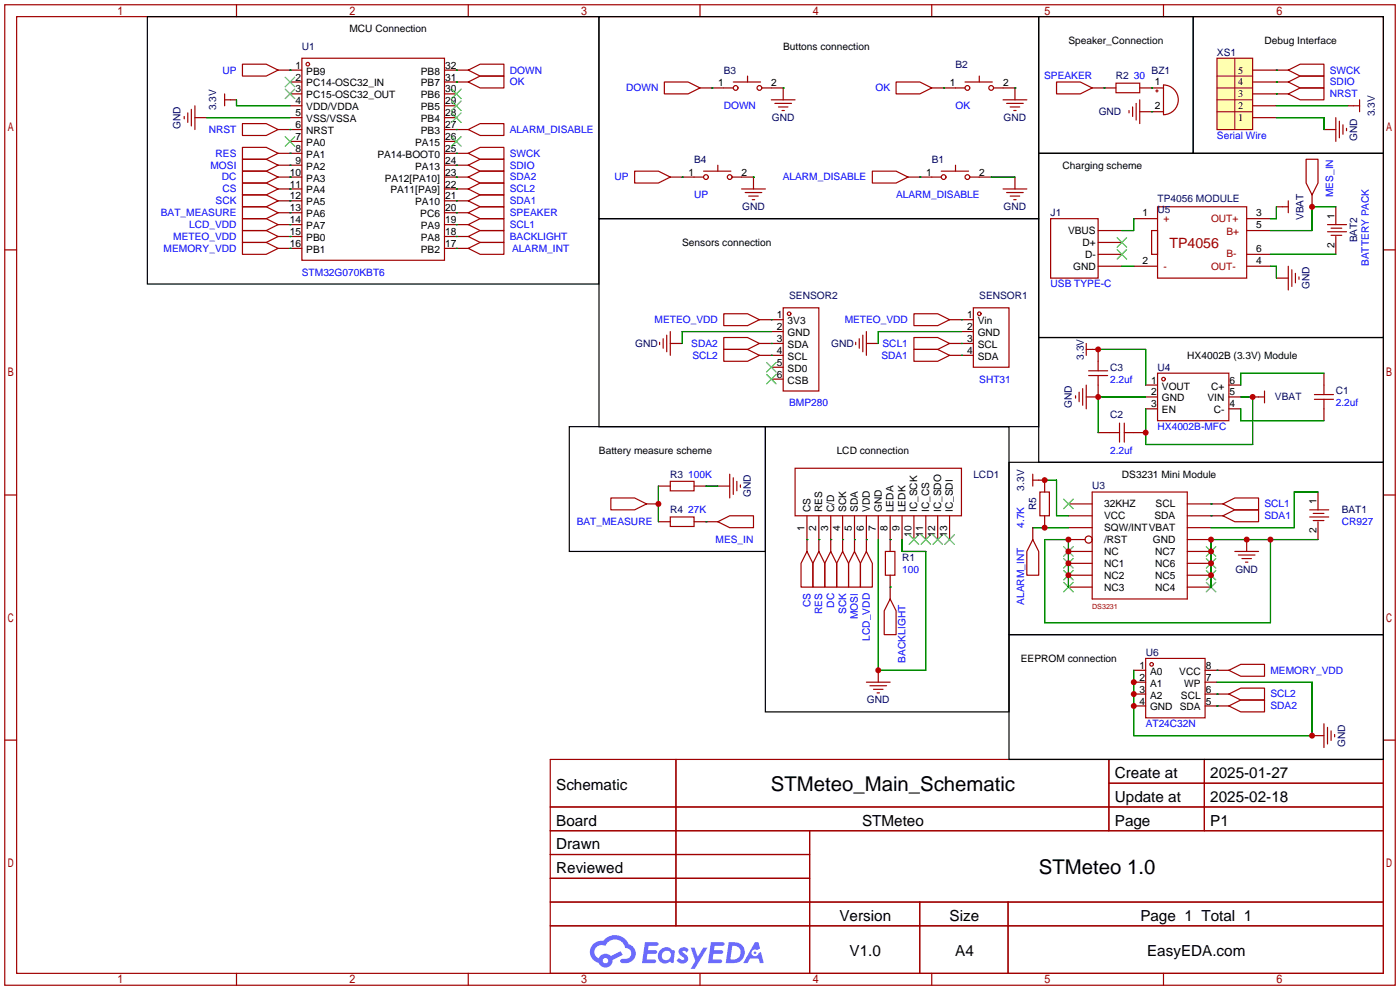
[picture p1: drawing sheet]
<svg xmlns="http://www.w3.org/2000/svg" width="299mm" height="212mm" viewBox="0 0 299 212" stroke-linecap="round" stroke-linejoin="round" font-family="sans-serif">
<g fill="none" stroke="#a10000" stroke-width=".25">
<path d="M1 1h297.2v209.6h-297.2zM3.6 3.6h292.1v204.4h-292.1zM50.5 1v2.6M100.1 1v2.6M149.6 1v2.6M199.1 1v2.6M248.7 1v2.6M1 53.4h2.6M295.7 53.4h2.5M1 105.8h2.6M295.7 105.8h2.5M1 158.2h2.6"/>
<path d="M295.7 158.2h2.5M117.6 162.3h178.1v45.7h-178.1zM117.6 172.5h178.1M117.6 177.5h178.1M144.5 162.3v35.6M173 177.5v30.5M237 162.3v15.2M237 167.4h58.7M257.4 162.3v15.2M117.6 182.6h55.4M117.6 192.8h178.1M117.6 187.7h55.4"/>
<path d="M117.6 197.9h178.1M196.6 192.8v15.2M215.4 192.8v15.2M50.5 208v2.6M100.1 208v2.6M149.6 208v2.6M199.1 208v2.6M248.7 208v2.6"/>
</g>
<g fill="#5487ff">
<path d="M145.3 202.7a1.3 1.3 0 0 1 1.9 .3l-.4 .6a.54 .54 0 0 0-.9-.2l.1 .2a1.34 1.34 0 0 1 .9 1.8 1.47 1.47 0 0 1-2.3-.1l.5-.6 .8 .5a.31 .31 0 0 0 .4-.3 .31 .31 0 0 0-.3-.4 1.12 1.12 0 0 1-.7-1.8z"/>
<path d="M147.6 202.5h.9l.6 2 1.2-2h.9l-2.7 4.6h-.9l1-1.7z"/>
<path d="M137.8 201.4h1.7a1.31 1.31 0 0 1 1.2 .2 .4 .4 0 0 1-.3 .5l-1.8 .1-.1 .9h1.6a.4 .4 0 0 1 .4 .4 .4 .4 0 0 1-.5 .4h-1.6l-.2 1.2h1.4a.46 .46 0 0 1 .5 0 .46 .46 0 0 1 .1 .5l-.4 .2h-2.6z"/>
<path d="M151.9 201.4h1.7a1.32 1.32 0 0 1 1.2 .2 .39 .39 0 0 1-.3 .5l-1.8 .1-.1 .9h1.6a.4 .4 0 0 1 .4 .4 .4 .4 0 0 1-.4 .4h-1.7l-.2 1.2h1.4a.46 .46 0 0 1 .5 0 .46 .46 0 0 1 .1 .5l-.4 .2h-2.6z"/>
<path d="M161.3 201.4h.8l.3 1.3-.6 .4a.75 .75 0 0 0-1.1 .3 .75 .75 0 0 0 .5 1 .75 .75 0 0 0 .9-.7l.5-.2 .6 2.3h-.8l-.3-.9h-1.8l-.5 .9h-1z"/>
<path d="M155.7 201.4l-.6 4.4h1.5a2.27 2.27 0 0 0 2.6-2.2 2.27 2.27 0 0 0-2.7-2.2zM156.5 202.1a1.5 1.5 0 0 1 1.8 1.6 1.5 1.5 0 0 1-1.9 1.4h-.3z"/>
<path d="M141.2 203a1.6 1.6 0 0 0-.3 2.3 1.6 1.6 0 0 0 2.3 .2l.7 .3 .3-2.4-.1-.3-.5-.1a1.58 1.58 0 0 0-2.4 0zM141.8 203.5a.98 .98 0 0 1 1.6 .4 .98 .98 0 0 1-1.1 1.3 .94 .94 0 0 1-.9-.7 .94 .94 0 0 1 .4-1z"/>
<path d="M126.8 201.8a2.37 2.37 0 0 0 1.1 4 1.54 1.54 0 0 0 1.8 1 1.54 1.54 0 0 0 1.2-1.6l2.2-1.1-.5-.8-2 1a1.57 1.57 0 0 0-2.7 .5 1.5 1.5 0 0 1-.7-2.1 1.5 1.5 0 0 1 2.2-.5 2.23 2.23 0 0 1 2.3-1.4 2.23 2.23 0 0 1 2 1.8 1.16 1.16 0 0 1 1.2 1.1 1.16 1.16 0 0 1-1.1 1.2h-.7a.47 .47 0 0 0-.5 .4 .47 .47 0 0 0 .4 .5 2.17 2.17 0 0 0 2.5-.9 2.17 2.17 0 0 0-.3-2.7l-.8-.4a3.2 3.2 0 0 0-5.5-.7l-1.1 .1zM128.8 205.3a.6 .6 0 0 1 1.2 0 .6 .6 0 0 1-1.2 0z"/>
<circle cx="161.4" cy="203.6" r=".28"/>
</g>
<g fill="none" stroke="#a10000" stroke-width=".25">
<path d="M64.5 12.4h30.5v43.2h-30.5zM154.7 18.8h2M156.7 17.5h5.9M159.8 16.3v1.2M162.8 18.8h2M204.2 18.8h2M206.2 17.5h5.9M209.3 16.3v1.2M212.3 18.8h2.1M51.8 34h5.1l2.5 1.3-2.5 1.3h-5.1zM51.8 36.6h5.1l2.5 1.2-2.5 1.3h-5.1zM51.8 39.1h5.1l2.5 1.3-2.5 1.3h-5.1z"/>
<path d="M51.8 31.5h5.1l2.5 1.3-2.5 1.2h-5.1zM148.3 37.8h2.1M150.4 36.6h5.8M153.4 35.3v1.3M156.5 37.8h2M199.1 37.8h2.1M201.2 36.6h5.8M204.2 35.3v1.3M207.3 37.8h2M51.8 41.7h5.1l2.5 1.2-2.5 1.3h-5.1zM51.8 46.7h5.1l2.5 1.3-2.5 1.3h-5.1zM100.1 50.5l2.5-1.2h5.1v2.5h-5.1z"/>
<path d="M224.5 46.7h10.2v12.7h-10.2zM246.1 49.3h1.3v5.1h-1.3zM247.4 44.2h19v15.2h-19zM274.1 44.2h1.2M275.3 42.9v2.6M275.3 56.9v5.1M276.1 57.7v3.5M276.9 58.4v2.1M277.6 59.2v.5M283.7 49.5h4.1M283.7 48h4.1M284.5 50.3h2.3"/>
<path d="M284.5 48.8h2.3M167.4 65.8h7.6v17.8h-7.6zM208 65.8h7.6v12.7h-7.6zM247.4 79.8h15.2v10.1h-15.2zM269 84.8h1.3M270.3 83.6v2.5M169.9 100.1h35.6v10.1h-35.6zM172.5 117.9l1.2 2.5v5.1h-2.5v-5.1zM175 117.9l1.3 2.5v5.1h-2.6v-5.1zM177.5 117.9l1.3 2.5v5.1h-2.5v-5.1zM180.1 117.9l1.3 2.5v5.1h-2.6v-5.1zM182.6 117.9l1.3 2.5v5.1h-2.5v-5.1z"/>
<path d="M185.2 117.9l1.2 2.5v5.1h-2.5v-5.1zM220.7 101.3v2.6M220.7 102.6h1.3M233.4 105.2h20.3v22.8h-20.3zM261.4 110.2l2.5-1.2h5.1v2.5h-5.1zM261.4 107.7l2.5-1.3h5.1v2.6h-5.1zM263.9 117.9h5.1M264.7 118.6h3.5M265.4 119.4h2.1M279.9 109h4.1M279.9 110.5h4.1M280.7 109.7h2.3"/>
<path d="M280.7 111.3h2.3M266.2 120.1h.5M185.2 145.8h5M185.9 146.6h3.6M186.7 147.3h2M187.5 148.1h.5"/>
<circle cx="65.8" cy="13.7" r=".38"/>
<circle cx="157.2" cy="18.8" r=".51"/>
<circle cx="162.3" cy="18.8" r=".51"/>
<circle cx="206.8" cy="18.8" r=".51"/>
<circle cx="211.8" cy="18.8" r=".51"/>
<circle cx="150.9" cy="37.8" r=".51"/>
<circle cx="156" cy="37.8" r=".51"/>
<circle cx="201.7" cy="37.8" r=".51"/>
<circle cx="206.8" cy="37.8" r=".51"/>
<circle cx="168.7" cy="67.1" r=".38"/>
<circle cx="209.3" cy="67.1" r=".38"/>
<circle cx="248.7" cy="81" r=".38"/>
</g>
<g fill="none" stroke="#870000" stroke-width=".25">
<path d="M62 15h2.5M62 17.5h2.5M95 15h2.5M95 17.5h2.5M152.1 18.8h2.6M164.8 18.8h2.6M201.7 18.8h2.5M214.4 18.8h2.5M59.4 32.8h5.1M59.4 35.3h5.1M59.4 37.8h5.1M62 20.1h2.5"/>
<path d="M62 22.6h2.5M62 25.1h2.5M62 27.7h2.5M62 30.2h2.5M95 20.1h2.5M95 22.6h2.5M95 25.1h2.5M95 27.7h2.5M95 30.2h2.5M95 32.8h2.5M95 35.3h2.5M95 37.8h2.5"/>
<path d="M145.8 37.8h2.5M158.5 37.8h2.5M196.6 37.8h2.5M209.3 37.8h2.5M59.4 40.4h5.1M59.4 42.9h5.1M59.4 48h5.1M62 45.5h2.5M62 50.5h2.5M62 53.1h2.5M95 40.4h2.5M95 42.9h2.5"/>
<path d="M95 45.5h2.5M95 48h2.5M95 50.5h5.1M95 53.1h2.5M234.7 56.9h5.1M234.7 49.3h5.1M234.7 54.4h5.1M234.7 51.8h5.1M242.3 46.7h5.1M242.3 56.9h5.1M266.4 46.7h5.1M266.4 56.9h5.1"/>
<path d="M266.4 49.3h5.1M266.4 54.4h5.1M272.8 44.2h1.3M272.8 59.4h2.5M285.5 44.2v3.8M285.5 50.5v3.9M164.8 68.3h2.6M164.8 70.9h2.6M164.8 73.4h2.6M164.8 75.9h2.6M164.8 78.5h2.6M205.5 68.3h2.5"/>
<path d="M205.5 70.9h2.5M205.5 73.4h2.5M205.5 75.9h2.5M164.8 81h2.6M244.9 82.3h2.5M244.9 84.8h2.5M244.9 87.4h2.5M262.6 82.3h2.6M262.6 84.8h2.6M262.6 87.4h2.6M267.7 84.8h1.3M172.5 110.2v7.7"/>
<path d="M175 110.2v7.7M177.5 110.2v7.7M180.1 110.2v7.7M182.6 110.2v7.7M185.2 110.2v7.7M187.7 110.2v5.1M190.2 110.2v5.1M192.8 110.2v5.1M195.3 110.2v5.1M197.9 110.2v5.1M200.4 110.2v5.1M202.9 110.2v5.1"/>
<path d="M222 102.6h1.3M228.3 107.7h5.1M228.3 110.2h5.1M228.3 115.3h3.6M228.3 112.8h5.1M228.3 117.9h5.1M253.7 107.7h7.7M253.7 110.2h7.7M253.7 115.3h5.1M253.7 112.8h5.1M253.7 117.9h5.1M266.4 115.3v2.6"/>
<path d="M281.7 105.2v3.8M281.7 111.5v3.8M228.3 120.4h5.1M228.3 122.9h5.1M228.3 125.5h5.1M253.7 120.4h5.1M253.7 122.9h5.1M253.7 125.5h5.1M187.7 143.3v2.5"/>
<circle cx="232.7" cy="115.3" r=".76"/>
</g>
<g fill="none" stroke="#3c3" stroke-width=".25">
<path d="M61 16.5l2 2M61 19.1l2 2M63 16.5l-2 2M63 19.1l-2 2M96.5 19.1l2.1 2M98.6 19.1l-2.1 2M61 29.2l2 2M63 29.2l-2 2M96.5 29.2l2.1 2M96.5 24.1l2.1 2.1M96.5 21.6l2.1 2M98.6 29.2l-2.1 2"/>
<path d="M98.6 24.1l-2.1 2.1M98.6 21.6l-2.1 2M238.8 50.8l2 2M238.8 53.3l2 2.1M240.8 50.8l-2 2M240.8 53.3l-2 2.1M163.8 77.5l2.1 2M165.9 77.5l-2.1 2M163.8 80l2.1 2M165.9 80l-2.1 2M194.3 114.3l2 2M196.3 114.3l-2 2"/>
<path d="M196.8 114.3l2.1 2M198.9 114.3l-2.1 2M199.4 114.3l2 2M201.4 114.3l-2 2M201.9 114.3l2.1 2M204 114.3l-2.1 2M227.3 106.7l2.1 2M227.3 116.8l2.1 2.1M227.3 119.4l2.1 2M229.4 106.7l-2.1 2M229.4 116.8l-2.1 2.1M229.4 119.4l-2.1 2"/>
<path d="M257.8 119.4l2 2M257.8 116.8l2 2.1M259.8 119.4l-2 2M259.8 116.8l-2 2.1M227.3 121.9l2.1 2.1M227.3 124.5l2.1 2M229.4 121.9l-2.1 2.1M229.4 124.5l-2.1 2M257.8 124.5l2 2M257.8 121.9l2 2.1M259.8 124.5l-2 2M259.8 121.9l-2 2.1"/>
</g>
<g fill="none" stroke="#008700" stroke-width=".25">
<path d="M62 35.3h.1M62 37.8h.1M62 32.8h.1M62 40.4h.1M62 42.9h.1M62 48h.1M97.5 50.5h.1M239.8 56.9h2.5M242.3 46.7v2.6h-2.5M271.5 56.9h1.3v2.5M271.5 54.4h14M272.8 44.2v2.5h-1.3"/>
<path d="M285.5 44.2h-5.1v5.1h-8.9M172.5 115.3h.1M175 115.3h.1M177.5 115.3h.1M180.1 115.3h.1M182.6 115.3h.1M185.2 115.3h.1M187.7 115.3v28h10.2v-25.4h-5.1v-2.6M223.3 102.6h2.5v7.6h2.5M258.8 110.2h.1M258.8 107.7h.1M271.5 115.3v17.8h-48.2v-17.8h5v10.2"/>
<path d="M281.7 105.2h-5.1v7.6h-17.8M281.7 115.3h-22.9v10.2"/>
</g>
<path d="M215.6 98.8h80.1v36.8h-80.1z" fill="none" stroke="#000" stroke-width=".25"/>
<path d="M260.1 12.4h7.6v15.3h-7.6z" fill="#ffffb0" stroke="#a10000" stroke-width=".25"/>
<g fill="none" stroke="#870000" stroke-width=".25">
<path d="M59.4 15h2.6M97.5 17.5h2.6M97.5 15h2.6M149.6 18.8h2.5M167.4 18.8v2.5M199.1 18.8h2.6M216.9 18.8v2.5M233.4 18.8h5.1M243.6 18.8h5.1M267.7 17.5h7.6M267.7 15h7.6M41.7 25.1h2.5"/>
<path d="M49.3 21.3h1.2M59.4 27.7h2.6M97.5 27.7h2.6M97.5 32.8h2.6M97.5 35.3h2.6M97.5 37.8h2.6M143.3 37.8h2.5M161 37.8v2.6M194.1 37.8h2.5M216.9 37.8v2.6M243.6 23.9h5.1M267.7 25.1h5.1"/>
<path d="M267.7 22.6h5.1M267.7 20.1h7.6M283 27.7h2.5M288 22.6h1.3M59.4 53.1h2.6M59.4 45.5h2.6M59.4 50.5h2.6M97.5 48h2.6M97.5 42.9h2.6M97.5 40.4h2.6M97.5 53.1h2.6M97.5 45.5h2.6"/>
<path d="M280.4 41.7v2.5M143.3 73.4h2.5M162.3 73.4h2.5M162.3 75.9h2.5M162.3 68.3h2.5M185.2 73.4h2.5M202.9 73.4h2.6M202.9 75.9h2.6M202.9 68.3h2.6M233.4 74.7h1.3v2.5M283 79.8v2.5M234.7 92.5h2.5"/>
<path d="M234.7 82.3v2.5h-2.5M242.3 92.5h2.6M283 87.4v2.5M138.2 107.7h2.5M140.7 103.9h2.6M140.7 111.5h2.6M148.3 103.9h2.6M148.3 111.5h5.1M153.4 103.9h2.6M190.2 115.3v2.6M220.7 112.8v2.5M223.3 102.6v2.6"/>
<path d="M223.3 110.2v2.6M190.2 122.9v5.1M242.3 143.3h2.6M242.3 145.8h2.6M242.3 148.3h2.6M242.3 150.9h2.6M257.6 143.3h5M257.6 145.8h2.5M257.6 148.3h5M257.6 150.9h5M280.4 157.2h2.6"/>
</g>
<path d="M260.1 18.8h7.6M260.1 16.3h7.6M263.9 12.4v15.3M260.1 23.9h7.6M260.1 21.3h7.6" fill="none" stroke="#a10000" stroke-width=".21"/>
<g fill="none" stroke="#a10000" stroke-width=".25">
<path d="M51.8 13.7h5.1l2.5 1.3-2.5 1.3h-5.1zM100.1 15l2.5-1.3h5.1v2.6h-5.1zM100.1 17.5l2.5-1.2h5.1v2.5h-5.1zM142 17.5h5.1l2.5 1.3-2.5 1.3h-5.1zM191.5 17.5h5.1l2.5 1.3-2.5 1.3h-5.1zM225.8 17.5h5.1l2.5 1.3-2.5 1.3h-5.1zM238.5 17.8h5.1v2h-5.1zM247 19.4h.5M247.3 19.2v.5M248.7 18.2a3.2 3.2 0 0 1 3.1 3.1 3.2 3.2 0 0 1-3.1 3.2zM275.3 17.5l2.6-1.2h5.1v2.5h-5.1zM275.3 15l2.6-1.3h5.1v2.6h-5.1z"/>
<path d="M39.4 24.9v.5M40.1 24.1v2.1M40.9 23.4v3.5M41.7 22.6v5.1M48 20.1v2.5M48 21.3h1.3M51.8 26.4h5.1l2.5 1.3-2.5 1.3h-5.1zM100.1 32.8l2.5-1.3h5.1v2.5h-5.1zM100.1 35.3l2.5-1.3h5.1v2.6h-5.1zM100.1 37.8l2.5-1.2h5.1v2.5h-5.1zM100.1 27.7l2.5-1.3h5.1v2.6h-5.1zM135.6 36.6h5.1l2.6 1.2-2.6 1.3h-5.1z"/>
<path d="M164.8 21.3h5.1M165.6 22.1h3.6M166.4 22.9h2M167.1 23.6h.5M186.4 36.6h5.1l2.6 1.2-2.6 1.3h-5.1zM214.4 21.3h5.1M215.1 22.1h3.6M215.9 22.9h2M216.7 23.6h.5M241.3 23.6v.5M242.1 22.9v2M242.8 22.1v3.6"/>
<path d="M243.6 21.3v5.1M275.3 20.1l2.6-1.3h5.1v2.5h-5.1zM279.1 34h2.6v5.1l-1.3 2.6-1.3-2.6zM285.5 25.1v5.1M286.3 25.9v3.6M287 26.7v2M287.8 27.4v.5M289.3 22.6h1.3M290.6 21.3v2.6M51.8 51.8h5.1l2.5 1.3-2.5 1.3h-5.1zM51.8 49.3h5.1l2.5 1.2-2.5 1.3h-5.1zM51.8 44.2h5.1l2.5 1.3-2.5 1.2h-5.1z"/>
<path d="M100.1 48l2.5-1.3h5.1v2.6h-5.1zM100.1 42.9l2.5-1.2h5.1v2.5h-5.1zM100.1 40.4l2.5-1.3h5.1v2.6h-5.1zM100.1 45.5l2.5-1.3h5.1v2.5h-5.1zM100.1 53.1l2.5-1.3h5.1v2.6h-5.1zM158.5 40.4h5.1M159.3 41.1h3.5M160 41.9h2.1M160.8 42.7h.5M214.4 40.4h5.1M215.1 41.1h3.6M215.9 41.9h2"/>
<path d="M216.7 42.7h.5M141 73.2v.5M141.7 72.4v2M142.5 71.6v3.6M143.3 70.9v5M154.7 72.1h5.1l2.5 1.3-2.5 1.3h-5.1zM154.7 74.7h5.1l2.5 1.2-2.5 1.3h-5.1zM154.7 67.1h5.1l2.5 1.2-2.5 1.3h-5.1zM182.9 73.2v.5M183.6 72.4v2M184.4 71.6v3.6M185.2 70.9v5"/>
<path d="M195.3 72.1h5.1l2.5 1.3-2.5 1.3h-5.1zM195.3 74.7h5.1l2.5 1.2-2.5 1.3h-5.1zM195.3 67.1h5.1l2.5 1.2-2.5 1.3h-5.1zM232.2 73.4v2.5M232.2 74.7h1.2M232.7 79.2h4M234.7 77.2v2M229.9 84.6v.5M230.6 83.8v2.1M231.4 83.1v3.5M232.2 82.3v5.1M232.7 80.3h4"/>
<path d="M234.7 80.3v2M237.2 92.5h2.1M239.3 90.4v4.1M240.3 90.4v4.1M240.3 92.5h2M280.9 84.3h4.1M280.9 85.3h4.1M283 82.3v2M283 85.3v2.1M130.6 106.4h5l2.6 1.3-2.6 1.3h-5zM143.3 102.9h5v2h-5zM143.3 110.5h5v2h-5z"/>
<path d="M153.4 111.5l2.6-1.3h5v2.6h-5zM156 101.3v5.1M156.7 102.1v3.6M157.5 102.9v2M158.2 103.6v.5M189.2 117.9h2.1v5h-2.1zM220.7 115.3l1.3 2.6v5h-2.5v-5zM222.2 105.2h2.1v5h-2.1zM190.2 128l1.3 2.6v5h-2.5v-5zM244.9 140.7h12.7v12.7h-12.7zM262.6 150.9l2.6-1.3h5.1v2.5h-5.1zM262.6 148.3l2.6-1.2h5.1v2.5h-5.1z"/>
<path d="M262.6 143.3l2.6-1.3h5.1v2.5h-5.1zM283 154.7v5.1M283.7 155.4v3.6M284.5 156.2v2M285.2 157v.5"/>
<circle cx="246.1" cy="142" r=".38"/>
</g>
<g fill="none" stroke="#008700" stroke-width=".25">
<path d="M62 15h.1M97.5 15h.1M97.5 17.5h.1M152.1 18.8h.1M167.4 18.8h.1M201.7 18.8h.1M216.9 18.8h.1M236 18.8h.1M246.1 18.8h.1M272.8 17.5h.1M272.8 15h.1M44.2 25.1h17.8"/>
<path d="M50.5 21.3v1.3h11.5M62 27.7h.1M97.5 32.8h.1M97.5 35.3h.1M97.5 37.8h.1M97.5 27.7h.1M145.8 37.8h.1M161 37.8h.1M196.6 37.8h.1M211.8 37.8h5.1M246.1 23.9h.1M272.8 20.1h.1"/>
<path d="M272.8 22.6h15.2M272.8 25.1h10.2v2.6M62 53.1h.1M62 50.5h.1M62 45.5h.1M97.5 48h.1M97.5 42.9h.1M97.5 40.4h.1M97.5 45.5h.1M97.5 53.1h.1M164.8 73.4h.1M164.8 75.9h.1"/>
<path d="M164.8 68.3h.1M164.8 70.9h-19v2.5M205.5 73.4h.1M205.5 75.9h.1M205.5 68.3h.1M205.5 70.9h-17.8v2.5M234.7 74.7h10.2v7.6M283 79.8h-17.8v2.5M244.9 84.8h-10.2v7.7M265.2 87.4v2.5h17.8M265.2 84.8h2.5v10.2h-22.8v-7.6M140.7 103.9v7.6"/>
<path d="M150.9 111.5h.1M150.9 103.9h2.5M190.2 115.3h.1M220.7 112.8h7.6M190.2 125.5h.1M242.3 143.3v13.9h38.1v-11.4h-20.3M260.1 150.9h.1M260.1 148.3h.1M260.1 143.3h.1"/>
</g>
<path d="M31.5 3.6h96.5v57.1h-96.5zM128 3.6h94v43.1h-94zM222 3.6h33v29.2h-33zM255 3.6h40.7v29.2h-40.7zM222 32.8h73.7v39.3h-73.7zM128 46.7h94v44.5h-94zM222 72.1h73.7v26.7h-73.7zM121.7 91.2h41.9v26.7h-41.9zM163.6 91.2h52v60.9h-52zM215.6 135.6h80.1v26.7h-80.1z" fill="none" stroke="#000" stroke-width=".25"/>
<g fill="#c00">
<circle cx="258.8" cy="115.3" r=".63"/>
<circle cx="266.4" cy="115.3" r=".63"/>
<circle cx="258.8" cy="117.9" r=".63"/>
<circle cx="258.8" cy="120.4" r=".63"/>
<circle cx="258.8" cy="122.9" r=".63"/>
<circle cx="271.5" cy="115.3" r=".63"/>
<circle cx="228.3" cy="115.3" r=".63"/>
<circle cx="228.3" cy="117.9" r=".63"/>
<circle cx="228.3" cy="120.4" r=".63"/>
<circle cx="228.3" cy="122.9" r=".63"/>
<circle cx="223.3" cy="102.6" r=".63"/>
<circle cx="280.4" cy="44.2" r=".63"/>
<circle cx="187.7" cy="143.3" r=".63"/>
<circle cx="267.7" cy="84.8" r=".63"/>
<circle cx="244.9" cy="92.5" r=".63"/>
<circle cx="234.7" cy="74.7" r=".63"/>
<circle cx="234.7" cy="84.8" r=".63"/>
<circle cx="242.3" cy="145.8" r=".63"/>
<circle cx="242.3" cy="148.3" r=".63"/>
<circle cx="242.3" cy="150.9" r=".63"/>
<circle cx="280.4" cy="157.2" r=".63"/>
<circle cx="140.7" cy="107.7" r=".63"/>
<circle cx="223.3" cy="112.8" r=".63"/>
</g>
<g font-size="4.3">
<text x="164.8" y="169.1">STMeteo_Main_Schematic</text>
<text x="222" y="186.9">STMeteo 1.0</text>
</g>
<g font-size="3.3">
<text x="238.3" y="166.3">Create at</text>
<text x="258.7" y="166.3">2025-01-27</text>
<text x="118.9" y="168.8">Schematic</text>
<text x="238.3" y="171.4">Update at</text>
<text x="258.7" y="171.4">2025-02-18</text>
<text x="118.9" y="176.5">Board</text>
<text x="184.2" y="176.5">STMeteo</text>
<text x="238.3" y="176.5">Page</text>
<text x="258.7" y="176.5">P1</text>
<text x="118.9" y="181.5">Drawn</text>
<text x="118.9" y="186.6">Reviewed</text>
<text x="179.4" y="196.8">Version</text>
<text x="203" y="196.8">Size</text>
<text x="243.7" y="196.8">Page 1 Total 1</text>
<text x="181.6" y="204.4">V1.0</text>
<text x="204.1" y="204.4">A4</text>
<text x="245.2" y="204.4">EasyEDA.com</text>
</g>
<text font-size="3" fill="#a00000" x="249.9" y="53.1">TP4056</text>
<g font-size="2.2" fill="#000080">
<text x="64.5" y="10.6">U1</text>
<text x="260.1" y="11.9">XS1</text>
<text x="154.7" y="15.7">B3</text>
<text x="204.2" y="14.4">B2</text>
<text x="238.5" y="17">R2</text>
<text x="246.1" y="15.7">BZ1</text>
<text x="46.2" y="23.6" transform="rotate(-90 46.2 23.6)">3.3V</text>
<text x="38.6" y="27.6" transform="rotate(-90 38.6 27.6)">GND</text>
<text x="165" y="25.9">GND</text>
<text x="214.5" y="25.9">GND</text>
<text x="234.8" y="24.6">GND</text>
<text x="293.8" y="24.8" transform="rotate(-90 293.8 24.8)">3.3V</text>
<text x="148.3" y="34.8">B4</text>
<text x="199.1" y="34.8">B1</text>
<text x="290" y="30.1" transform="rotate(-90 290 30.1)">GND</text>
<text x="158.6" y="44.9">GND</text>
<text x="214.5" y="44.9">GND</text>
<text x="224.5" y="46.2">J1</text>
<text x="247.4" y="45.4">U5</text>
<text x="247.4" y="43.1">TP4056 MODULE</text>
<text x="278.6" y="47" transform="rotate(-90 278.6 47)">VBAT</text>
<text x="290" y="51.8" transform="rotate(-90 290 51.8)">BAT2</text>
<text x="168.7" y="64">SENSOR2</text>
<text x="209.3" y="64">SENSOR1</text>
<text x="279.9" y="61.8" transform="rotate(-90 279.9 61.8)">GND</text>
<text x="135.8" y="74.1">GND</text>
<text x="177.7" y="74.1">GND</text>
<text x="231.6" y="76.9" transform="rotate(-90 231.6 76.9)">3.3V</text>
<text x="237.2" y="79.2">C3</text>
<text x="247.4" y="79.2">U4</text>
<text x="229.1" y="87.2" transform="rotate(-90 229.1 87.2)">GND</text>
<text x="237.2" y="89.4">C2</text>
<text x="272.5" y="85.6">VBAT</text>
<text x="285.5" y="84.3">C1</text>
<text x="143.3" y="102.1">R3</text>
<text x="160.5" y="106.3" transform="rotate(-90 160.5 106.3)">GND</text>
<text x="208" y="102.1">LCD1</text>
<text x="218.9" y="104.9" transform="rotate(-90 218.9 104.9)">3.3V</text>
<text x="233.4" y="104.6">U3</text>
<text x="143.3" y="109.7">R4</text>
<text x="221.5" y="109" transform="rotate(-90 221.5 109)">R5</text>
<text x="286.8" y="109.7">BAT1</text>
<text x="192.8" y="119.9">R1</text>
<text x="264" y="122.4">GND</text>
<text x="244.9" y="140.2">U6</text>
<text x="185.3" y="150.3">GND</text>
<text x="287.5" y="159.6" transform="rotate(-90 287.5 159.6)">GND</text>
</g>
<g font-size="2.2">
<text x="74.7" y="6.8">MCU Connection</text>
<text x="167.4" y="10.6">Buttons connection</text>
<text x="228.3" y="9.4">Speaker_Connection</text>
<text x="270.3" y="9.4">Debug Interface</text>
<text x="63.2" y="14.7">1</text>
<text x="63.2" y="17.2">2</text>
<text x="65.5" y="15.9">PB9</text>
<text x="89.9" y="15.9">PB8</text>
<text x="95.1" y="17.2">31</text>
<text x="95.1" y="14.7">32</text>
<text x="264.6" y="15.7">5</text>
<text x="63.2" y="19.8">3</text>
<text x="63.2" y="22.3">4</text>
<text x="65.5" y="18.5">PC14-OSC32_IN</text>
<text x="65.5" y="21">PC15-OSC32_OUT</text>
<text x="65.5" y="23.6">VDD/VDDA</text>
<text x="89.9" y="23.6">PB5</text>
<text x="89.9" y="21">PB6</text>
<text x="89.9" y="18.5">PB7</text>
<text x="95.1" y="22.3">29</text>
<text x="95.1" y="19.8">30</text>
<text x="153.5" y="18.5">1</text>
<text x="164.8" y="18.5">2</text>
<text x="203" y="18.5">1</text>
<text x="214.4" y="18.5">2</text>
<text x="246.8" y="18.3">1</text>
<text x="246.8" y="23.3">2</text>
<text x="264.6" y="23.3">2</text>
<text x="264.6" y="20.8">3</text>
<text x="264.6" y="18.3">4</text>
<text x="63.2" y="24.8">5</text>
<text x="63.2" y="27.4">6</text>
<text x="63.2" y="29.9">7</text>
<text x="65.5" y="26.1">VSS/VSSA</text>
<text x="65.5" y="28.6">NRST</text>
<text x="89.9" y="28.6">PB3</text>
<text x="89.9" y="26.1">PB4</text>
<text x="95.1" y="29.9">26</text>
<text x="95.1" y="27.4">27</text>
<text x="95.1" y="24.8">28</text>
<text x="264.6" y="25.9">1</text>
<text x="63.2" y="32.5">8</text>
<text x="63.2" y="35">9</text>
<text x="65.5" y="31.2">PA0</text>
<text x="65.5" y="33.7">PA1</text>
<text x="80.6" y="33.7">PA14-BOOT0</text>
<text x="88.7" y="31.2">PA15</text>
<text x="95.1" y="35">24</text>
<text x="95.1" y="32.5">25</text>
<text x="62" y="37.5">10</text>
<text x="62" y="40.1">11</text>
<text x="65.5" y="36.3">PA2</text>
<text x="65.5" y="38.8">PA3</text>
<text x="65.5" y="41.3">PA4</text>
<text x="82.2" y="38.8">PA12[PA10]</text>
<text x="83.4" y="41.3">PA11[PA9]</text>
<text x="88.7" y="36.3">PA13</text>
<text x="95.1" y="40.1">22</text>
<text x="95.1" y="37.5">23</text>
<text x="147.1" y="37.5">1</text>
<text x="158.5" y="37.5">2</text>
<text x="197.9" y="37.5">1</text>
<text x="209.3" y="37.5">2</text>
<text x="227.1" y="36">Charging scheme</text>
<text x="62" y="42.6">12</text>
<text x="62" y="45.2">13</text>
<text x="62" y="47.7">14</text>
<text x="65.5" y="43.9">PA5</text>
<text x="65.5" y="46.4">PA6</text>
<text x="88.7" y="43.9">PA10</text>
<text x="89.8" y="46.4">PC6</text>
<text x="95.1" y="47.7">19</text>
<text x="95.1" y="45.2">20</text>
<text x="95.1" y="42.6">21</text>
<text x="244.2" y="46.2">1</text>
<text x="268.5" y="46.2">3</text>
<text x="285.2" y="46.7" transform="rotate(-90 285.2 46.7)">1</text>
<text x="62" y="50.2">15</text>
<text x="62" y="52.8">16</text>
<text x="65.5" y="49">PA7</text>
<text x="65.5" y="51.5">PB0</text>
<text x="89.9" y="51.5">PA8</text>
<text x="89.9" y="49">PA9</text>
<text x="95.1" y="52.8">17</text>
<text x="95.1" y="50.2">18</text>
<text x="145.8" y="52.5">Sensors connection</text>
<text x="228.3" y="50">VBUS</text>
<text x="231.3" y="52.5">D+</text>
<text x="268.5" y="48.7">5</text>
<text x="268.5" y="53.8">6</text>
<text x="285.2" y="53" transform="rotate(-90 285.2 53)">2</text>
<text x="65.5" y="54">PB1</text>
<text x="89.9" y="54">PB2</text>
<text x="229.4" y="57.6">GND</text>
<text x="231.9" y="55.1">D-</text>
<text x="244.2" y="56.4">2</text>
<text x="268.5" y="56.4">4</text>
<text x="166" y="68">1</text>
<text x="166" y="70.6">2</text>
<text x="168.3" y="69.3">3V3</text>
<text x="168.3" y="71.8">GND</text>
<text x="206.7" y="68">1</text>
<text x="206.7" y="70.6">2</text>
<text x="209" y="69.3">Vin</text>
<text x="209" y="71.8">GND</text>
<text x="166" y="73.1">3</text>
<text x="166" y="75.6">4</text>
<text x="168.3" y="74.4">SDA</text>
<text x="168.3" y="76.9">SCL</text>
<text x="206.7" y="73.1">3</text>
<text x="206.7" y="75.6">4</text>
<text x="209" y="74.4">SCL</text>
<text x="209" y="76.9">SDA</text>
<text x="253.7" y="76.7">HX4002B (3.3V) Module</text>
<text x="166" y="78.2">5</text>
<text x="166" y="80.7">6</text>
<text x="168.3" y="79.4">SD0</text>
<text x="168.3" y="82">CSB</text>
<text x="246.1" y="82">1</text>
<text x="248.3" y="83.3">VOUT</text>
<text x="258.9" y="83.3">C+</text>
<text x="262.8" y="82">6</text>
<text x="246.1" y="87.1">3</text>
<text x="246.1" y="84.5">2</text>
<text x="248.3" y="88.3">EN</text>
<text x="248.3" y="85.8">GND</text>
<text x="258.1" y="85.8">VIN</text>
<text x="259.4" y="88.3">C-</text>
<text x="262.8" y="84.5">5</text>
<text x="262.8" y="87.1">4</text>
<text x="128" y="97">Battery measure scheme</text>
<text x="178.8" y="97">LCD connection</text>
<text x="239.8" y="102.1">DS3231 Mini Module</text>
<text x="281.4" y="107.7" transform="rotate(-90 281.4 107.7)">1</text>
<text x="171.9" y="113.5" transform="rotate(-90 171.9 113.5)">1</text>
<text x="173.2" y="109.5" transform="rotate(-90 173.2 109.5)">CS</text>
<text x="174.5" y="113.5" transform="rotate(-90 174.5 113.5)">2</text>
<text x="175.7" y="109.5" transform="rotate(-90 175.7 109.5)">RES</text>
<text x="177" y="113.5" transform="rotate(-90 177 113.5)">3</text>
<text x="178.3" y="109.5" transform="rotate(-90 178.3 109.5)">C/D</text>
<text x="179.5" y="113.5" transform="rotate(-90 179.5 113.5)">4</text>
<text x="180.8" y="109.5" transform="rotate(-90 180.8 109.5)">SCK</text>
<text x="182.1" y="113.5" transform="rotate(-90 182.1 113.5)">5</text>
<text x="183.4" y="109.5" transform="rotate(-90 183.4 109.5)">SDA</text>
<text x="184.6" y="113.5" transform="rotate(-90 184.6 113.5)">6</text>
<text x="185.9" y="109.5" transform="rotate(-90 185.9 109.5)">VDD</text>
<text x="187.2" y="113.5" transform="rotate(-90 187.2 113.5)">7</text>
<text x="188.4" y="109.5" transform="rotate(-90 188.4 109.5)">GND</text>
<text x="189.7" y="113.5" transform="rotate(-90 189.7 113.5)">8</text>
<text x="191" y="109.5" transform="rotate(-90 191 109.5)">LEDA</text>
<text x="192.2" y="113.5" transform="rotate(-90 192.2 113.5)">9</text>
<text x="193.5" y="109.5" transform="rotate(-90 193.5 109.5)">LEDK</text>
<text x="196.1" y="109.5" transform="rotate(-90 196.1 109.5)">IC_SCK</text>
<text x="198.6" y="109.5" transform="rotate(-90 198.6 109.5)">IC_CS</text>
<text x="201.1" y="109.5" transform="rotate(-90 201.1 109.5)">IC_SDO</text>
<text x="203.7" y="109.5" transform="rotate(-90 203.7 109.5)">IC_SDI</text>
<text x="236" y="108.4">32KHZ</text>
<text x="236" y="113.5">SQW/INTVBAT</text>
<text x="236" y="111">VCC</text>
<text x="246.7" y="111">SDA</text>
<text x="247" y="108.4">SCL</text>
<text x="281.4" y="114" transform="rotate(-90 281.4 114)">2</text>
<text x="194.8" y="114.7" transform="rotate(-90 194.8 114.7)">10</text>
<text x="197.3" y="114.7" transform="rotate(-90 197.3 114.7)">11</text>
<text x="199.9" y="114.7" transform="rotate(-90 199.9 114.7)">12</text>
<text x="202.4" y="114.7" transform="rotate(-90 202.4 114.7)">13</text>
<text x="236" y="116">/RST</text>
<text x="236" y="118.6">NC</text>
<text x="246.4" y="116">GND</text>
<text x="246.9" y="118.6">NC7</text>
<text x="236" y="121.1">NC1</text>
<text x="236" y="123.7">NC2</text>
<text x="246.9" y="123.7">NC5</text>
<text x="246.9" y="121.1">NC6</text>
<text x="236" y="126.2">NC3</text>
<text x="246.9" y="126.2">NC4</text>
<text x="218.2" y="141.4">EEPROM connection</text>
<text x="243.5" y="142.9">1</text>
<text x="257.7" y="142.9">8</text>
<text x="243.5" y="145.5">2</text>
<text x="243.5" y="148">3</text>
<text x="245.8" y="144.2">A0</text>
<text x="245.8" y="146.8">A1</text>
<text x="245.8" y="149.3">A2</text>
<text x="252" y="144.2">VCC</text>
<text x="252.4" y="149.3">SCL</text>
<text x="253.1" y="146.8">WP</text>
<text x="257.7" y="148">6</text>
<text x="257.7" y="145.5">7</text>
<text x="243.5" y="150.6">4</text>
<text x="245.8" y="151.8">GND</text>
<text x="252.1" y="151.8">SDA</text>
<text x="257.7" y="150.6">5</text>
</g>
<g font-size="2.2" fill="#00f">
<text x="47.5" y="15.7">UP</text>
<text x="109" y="15.7">DOWN</text>
<text x="223.2" y="17">SPEAKER</text>
<text x="242.3" y="17">30</text>
<text x="284.2" y="15.7">SWCK</text>
<text x="109" y="18.3">OK</text>
<text x="133.8" y="19.5">DOWN</text>
<text x="154.7" y="23.3">DOWN</text>
<text x="187.1" y="19.5">OK</text>
<text x="204.2" y="23.3">OK</text>
<text x="284.2" y="20.8">NRST</text>
<text x="284.2" y="18.3">SDIO</text>
<text x="44.6" y="28.4">NRST</text>
<text x="109" y="28.4">ALARM_DISABLE</text>
<text x="260.1" y="29.7">Serial Wire</text>
<text x="46.1" y="33.5">RES</text>
<text x="109" y="33.5">SWCK</text>
<text x="45" y="36">MOSI</text>
<text x="47.4" y="38.6">DC</text>
<text x="47.5" y="41.1">CS</text>
<text x="109" y="36">SDIO</text>
<text x="109" y="38.6">SDA2</text>
<text x="109" y="41.1">SCL2</text>
<text x="131.3" y="38.6">UP</text>
<text x="167.3" y="38.6">ALARM_DISABLE</text>
<text x="34.4" y="46.2">BAT_MEASURE</text>
<text x="46.1" y="43.7">SCK</text>
<text x="109" y="43.7">SDA1</text>
<text x="109" y="46.2">SPEAKER</text>
<text x="148.3" y="42.4">UP</text>
<text x="191.5" y="42.4">ALARM_DISABLE</text>
<text x="285" y="42.1" transform="rotate(-90 285 42.1)">MES_IN</text>
<text x="35" y="53.8">MEMORY_VDD</text>
<text x="37" y="51.3">METEO_VDD</text>
<text x="40.4" y="48.7">LCD_VDD</text>
<text x="109" y="51.3">BACKLIGHT</text>
<text x="109" y="48.7">SCL1</text>
<text x="109.5" y="53.8">ALARM_INT</text>
<text x="64.5" y="58.9">STM32G070KBT6</text>
<text x="292.6" y="56.9" transform="rotate(-90 292.6 56.9)">BATTERY PACK</text>
<text x="224.5" y="61.4">USB TYPE-C</text>
<text x="139.9" y="69.1">METEO_VDD</text>
<text x="180.5" y="69.1">METEO_VDD</text>
<text x="147.7" y="74.1">SDA2</text>
<text x="148" y="76.7">SCL2</text>
<text x="188.4" y="76.7">SDA1</text>
<text x="188.6" y="74.1">SCL1</text>
<text x="209.3" y="81.8">SHT31</text>
<text x="237.2" y="81.8">2.2uf</text>
<text x="168.7" y="86.8">BMP280</text>
<text x="285.5" y="86.8">2.2uf</text>
<text x="247.4" y="91.9">HX4002B-MFC</text>
<text x="237.2" y="97">2.2uf</text>
<text x="147.1" y="102.1">100K</text>
<text x="123.3" y="112.2">BAT_MEASURE</text>
<text x="147.1" y="109.7">27K</text>
<text x="218.9" y="112.8" transform="rotate(-90 218.9 112.8)">4.7K</text>
<text x="270.3" y="111">SDA1</text>
<text x="270.3" y="108.4">SCL1</text>
<text x="286.8" y="112.2">CR927</text>
<text x="152.9" y="116">MES_IN</text>
<text x="192.8" y="122.4">100</text>
<text x="173.2" y="129.8" transform="rotate(-90 173.2 129.8)">CS</text>
<text x="175.7" y="131.2" transform="rotate(-90 175.7 131.2)">RES</text>
<text x="178.3" y="129.9" transform="rotate(-90 178.3 129.9)">DC</text>
<text x="180.8" y="131.2" transform="rotate(-90 180.8 131.2)">SCK</text>
<text x="218.9" y="129.3" transform="rotate(-90 218.9 129.3)">ALARM_INT</text>
<text x="183.4" y="132.3" transform="rotate(-90 183.4 132.3)">MOSI</text>
<text x="185.9" y="136.9" transform="rotate(-90 185.9 136.9)">LCD_VDD</text>
<text x="193.5" y="141.6" transform="rotate(-90 193.5 141.6)">BACKLIGHT</text>
<text x="271.5" y="144">MEMORY_VDD</text>
<text x="271.5" y="149.1">SCL2</text>
<text x="244.9" y="155.4">AT24C32N</text>
<text x="271.5" y="151.6">SDA2</text>
</g>
<g font-size="2.2" fill="#a00000">
<text x="248.7" y="47.5">+</text>
<text x="258.8" y="47.5">OUT+</text>
<text x="262.1" y="50.3">B+</text>
<text x="248.7" y="57.6">-</text>
<text x="258.8" y="57.6">OUT-</text>
<text x="262.1" y="54.8">B-</text>
</g>
<text font-size="1.5" fill="#a00000" x="233.4" y="130.2">DS3231</text>
</svg>
